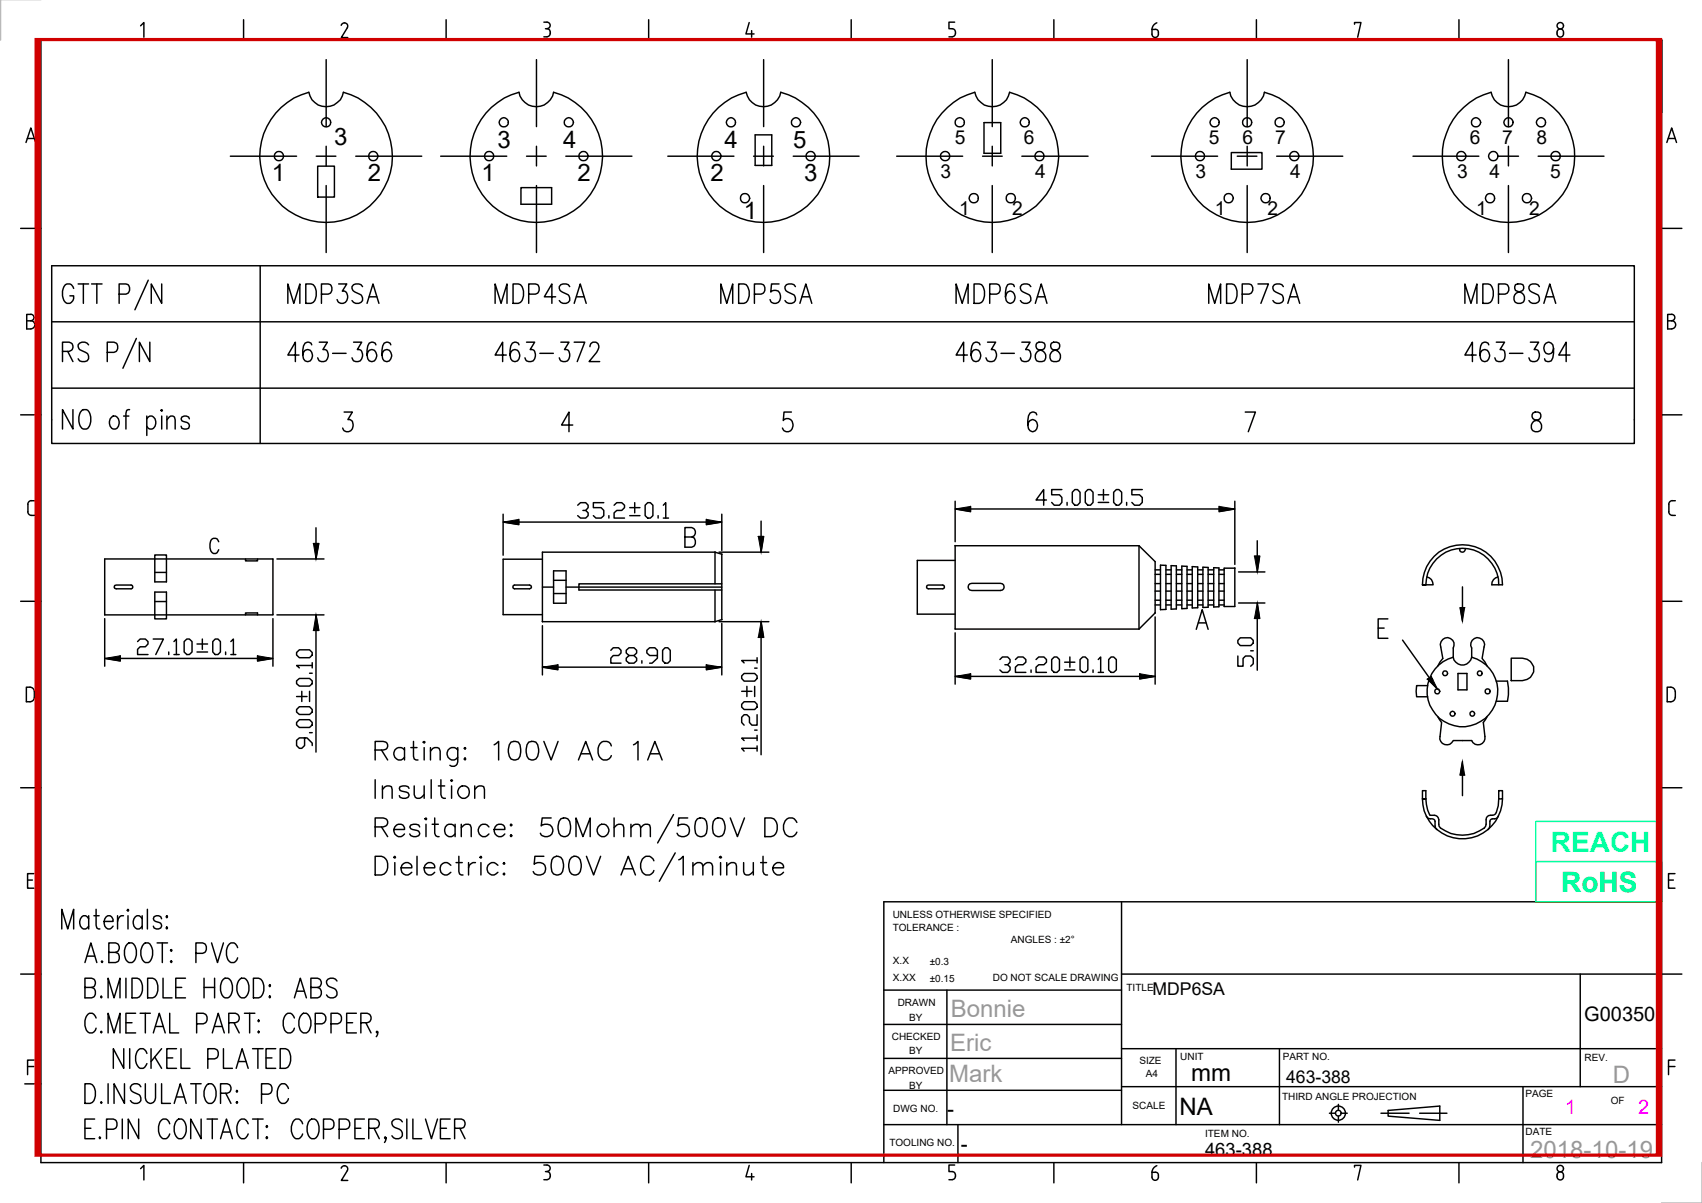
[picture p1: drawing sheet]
<svg xmlns="http://www.w3.org/2000/svg" width="297mm" height="210mm" viewBox="0 0 297 210" stroke-linecap="round" stroke-linejoin="round" font-family="sans-serif">
<!-- layer: DRAW -->
<g fill="none" stroke="#000" stroke-width=".25">
<path d="M154.2 157.3h135.8M195.7 157.3v38.9M154.2 172.8h41.5M154.2 178.7h41.5M165.3 172.8v23.4M195.7 170h94.3M154.2 184.7h41.5M154.2 190.2h41.5M154.2 196.2h135.8M195.7 183h94.3M195.7 189.6h94.3M205.2 183v13.2"/>
<path d="M232 194.2h1.1M233.6 192.7v1.1M233.6 194.7v1.1M234.1 194.2h1M241 194.2h4.9M242.3 193.8l9-.8v2.5l-9-.8zM247.8 194.2h4.7M265.8 189.6v13.3"/>
<circle cx="233.6" cy="194.2" r="1.24"/>
<circle cx="233.6" cy="194.2" r=".5"/>
</g>
<!-- layer: 0 -->
<g fill="none" stroke="#000" stroke-width=".25">
<path d="M24.5 4.5l.6-.6v2.6M42.5 3.4v3.6M59.5 4.4a.58 .58 0 0 1 .8-.4 .58 .58 0 0 1 .3 .9l-1 1.7h1.1M77.9 3.4v3.6M94.9 3.9h.6a.56 .56 0 0 1 .5 .5 .56 .56 0 0 1-.5 .6M95.2 5a.71 .71 0 0 1 .8 .6 .71 .71 0 0 1-.5 .8h-.6M113.2 3.4v3.6M130.8 3.9l-.6 2h1.4M131.2 5.3v1.2M148.6 3.4v3.6M166.6 3.9h-1v1.1h.6a.71 .71 0 0 1 .6 .7 .71 .71 0 0 1-.6 .7h-.6M183.9 3.4v3.6"/>
<path d="M219.3 3.4v3.6M236.4 4.2v-.3h1.1l-.6 2.6M254.6 3.4v3.6M271.7 5.9a.56 .56 0 0 0 .6 .6 .56 .56 0 0 0 .6-.6M272.9 5.9a.62 .62 0 0 0-.6-.8 .62 .62 0 0 0-.6 .8M290 7h-282.9v195.9h282.9v-195.9v12.7M3.6 39.8h3.5M4.5 24.9l.9-2.6 .8 2.6M4.8 24.2h1.2M290 39.8h3.5M290.9 24.9l.8-2.6 .9 2.6M291.2 24.2h1.2"/>
<path d="M4.7 56h.7M5.4 56a.71 .71 0 0 1 .7 .7 .71 .71 0 0 1-.7 .7M5.4 56a.56 .56 0 0 0 .5-.6 .56 .56 0 0 0-.5-.6l-.7 .1v2.5h.7M291 56h.7M291.7 54.8a.56 .56 0 0 1 .6 .6 .56 .56 0 0 1-.6 .6 .71 .71 0 0 1 .7 .7 .71 .71 0 0 1-.7 .7M291.7 54.9h-.7v2.5h.7M3.6 72.4h3.5M290 72.4h3.5M4.9 89.3a.65 .65 0 0 0 .6 .6h.5M4.9 88v1.3M6 87.4l-.5-.1a.65 .65 0 0 0-.6 .7M291.2 89.3a.65 .65 0 0 0 .7 .6h.5"/>
<path d="M291.3 88v1.3M292.4 87.4l-.5-.1a.65 .65 0 0 0-.7 .7M3.6 104.9h3.5M4.6 119.9h.6a.77 .77 0 0 1 .8 .8v1a.77 .77 0 0 1-.8 .7h-.6zM290 104.9h3.5M291 119.9h.6a.81 .81 0 0 1 .8 .8v1a.77 .77 0 0 1-.8 .7h-.6zM3.6 137.4h3.5M290 137.4h3.5M4.8 153.6h.9M5.9 152.4h-1.1v2.6h1.1M154.2 157.3v45.6M291.2 153.6h.8"/>
<path d="M292.3 152.4h-1.1v2.6h1.1M3.6 170h3.5M275.8 170v19.6M290 170h3.5M4.3 189.1h2.8M4.8 186.1h1.1M5.9 185h-1.1v2.5M167.2 196.2v6.7M223.3 183v13.2M291.2 186.1h1.1M292.3 185h-1.1v2.5M24.5 203.9l.6-.6v2.6"/>
<path d="M42.5 202.9v3.5M59.5 203.8a.58 .58 0 0 1 .8-.4 .58 .58 0 0 1 .3 .9l-1 1.7h1.1M77.9 202.9v3.5M94.9 205.8h.6M94.9 203.3h.6a.56 .56 0 0 1 .5 .5 .56 .56 0 0 1-.5 .6M95.2 204.4h.3M95.5 204.4a.67 .67 0 0 1 .5 .9M96 205.3l-.3 .4-.2 .1M113.2 202.9v3.5M130.8 203.3l-.6 2h1.4M131.2 204.8v1.1M148.6 202.9v3.5"/>
<path d="M165.6 205.8h.6M166.6 203.3h-1v1.1h.6a.67 .67 0 0 1 .6 .9M166.7 205.3l-.2 .4-.3 .1M183.9 202.9v3.5M219.3 202.9v3.5M236.4 203.6v-.3h1.1l-.6 2.6M254.6 202.9v3.5M272 204.5a.66 .66 0 0 1 .9 .7 .66 .66 0 0 1-.9 .6 .83 .83 0 0 1 0-1.3z"/>
<circle cx="272.3" cy="4.5" r=".56"/>
<circle cx="272.3" cy="203.9" r=".56"/>
</g>
<path d="M268 150.3h22v7h-22z" fill="none" stroke="#0f0" stroke-width=".25"/>
<path d="M.1 -.1v7.1M297 202.8v7.1h-7" fill="none" stroke="#bababa" stroke-width=".25"/>
<path d="M268 143.3h22v7h-22z" fill="none" stroke="#0ff" stroke-width=".25"/>
<g fill="#000" stroke="#000" stroke-width=".17">
<path d="M54.7 94.8h.9l-.5 2.7zM132.3 93.6h1l-.5 2.7zM218.9 97h.9l-.4 2.8zM55.1 107.3l.5 2.7h-.9zM132.8 108.5l.5 2.7h-1zM219.4 105.2l.4 2.7h-.9zM254.8 106h.8l-.4 2.4zM255.2 132.9l.4 2.3h-.8z"/>
<path d="M87.8 91.1l2.7-.5v.5zM87.8 91.1l2.7 .4v-.4z"/>
<path d="M123.3 90.6l2.7 .5h-2.7zM123.3 91.1v.4l2.7-.4z"/>
<path d="M166.7 88.8l2.7-.4v.4zM166.7 88.8l2.7 .5v-.5z"/>
<path d="M212.8 88.4l2.7 .4h-2.7zM212.8 88.8v.5l2.7-.5z"/>
<path d="M18.3 114.9l2.7-.5v.5zM18.3 114.9l2.7 .4v-.4z"/>
<path d="M44.9 114.4l2.7 .5h-2.7zM44.9 114.9v.4l2.7-.4z"/>
<path d="M94.7 116.4l2.7-.4v.4zM94.7 116.4l2.7 .5v-.5z"/>
<path d="M123.3 116l2.7 .4h-2.7zM123.3 116.4v.5l2.7-.5z"/>
<path d="M166.7 118l2.7-.4v.4zM166.7 118l2.7 .5v-.5z"/>
<path d="M198.9 117.6l2.7 .4h-2.7zM198.9 118v.5l2.7-.5z"/>
<path d="M249.2 118.5l.6-.4 .2 .4zM249.2 118.5l1.7 1.7-.9-1.7z"/>
</g>
<g fill="none" stroke="#000" stroke-width=".25">
<path d="M49.1 18.7a10.4 10.4 0 0 1 4.8-2.6 3.1 3.1 0 0 0 3 2.5 3.1 3.1 0 0 0 3-2.5 11.6 11.6 0 0 1 7.4 16.2 11.6 11.6 0 0 1-17.3 4.2 11.6 11.6 0 0 1-.9-17.8zM56.9 10.4v11.7M85.8 18.7a10.7 10.7 0 0 1 4.8-2.6 3.1 3.1 0 0 0 3 2.5 3.1 3.1 0 0 0 3-2.5 11.6 11.6 0 0 1 7.4 16.2 11.6 11.6 0 0 1-17.3 4.2 11.6 11.6 0 0 1-.9-17.8zM93.6 10.4v11.7M125.4 18.7a10.7 10.7 0 0 1 4.8-2.6 3.1 3.1 0 0 0 3 2.5 3.1 3.1 0 0 0 3.1-2.5 11.6 11.6 0 0 1 7.3 16.2 11.6 11.6 0 0 1-17.3 4.2 11.6 11.6 0 0 1-.9-17.8zM133.3 10.4v11.7M165.4 18.7a10.1 10.1 0 0 1 4.7-2.6 3.1 3.1 0 0 0 3.1 2.5 3.1 3.1 0 0 0 3-2.5 11.6 11.6 0 0 1 7.4 16.2 11.6 11.6 0 0 1-17.3 4.2 11.6 11.6 0 0 1-.9-17.8zM173.2 10.4v11.7M209.8 18.7a10.7 10.7 0 0 1 4.8-2.6 3.1 3.1 0 0 0 3.1 2.5 3.1 3.1 0 0 0 3-2.5 11.6 11.6 0 0 1 7.3 16.2 11.6 11.6 0 0 1-17.3 4.2 11.6 11.6 0 0 1-.9-17.8zM217.7 10.4v11.7M254.5 19.7a11.6 11.6 0 0 1 5.7-3.6 3.1 3.1 0 0 0 3.1 2.5 3.1 3.1 0 0 0 3-2.5 11.6 11.6 0 0 1 7.5 15.8 11.6 11.6 0 0 1-16.7 5.2 11.6 11.6 0 0 1-2.6-17.4zM263.3 10.4v11.7"/>
<path d="M40.2 27.3h11.6M55.2 27.3h3.4M55.4 29h3v5.4h-3zM56.9 25.5v3.4M56.9 32.4v11.7M62.1 27.3h11.5M76.9 27.3h11.5M90.9 32.7h5.4v2.9h-5.4zM91.9 27.3h3.4M93.6 25.5v3.4M93.6 32.4v11.7M98.7 27.3h11.6"/>
<path d="M116.6 27.3h11.5M131.5 27.3h3.5M131.8 23.5h2.9v5.4h-2.9zM133.3 25.5v3.4M133.3 32.4v11.7M138.4 27.3h11.5M156.5 27.3h11.5M171.5 27.3h3.4M171.7 21.4h3v5.3h-3zM173.2 25.5v3.4M173.2 32.4v11.7M178.3 27.3h11.6"/>
<path d="M201 27.3h11.5M214.9 26.6h5.3v2.9h-5.3zM215.9 27.3h3.5M217.7 25.5v3.4M217.7 32.4v11.7M222.8 27.3h11.5M246.6 27.3h11.5M261.5 27.3h3.5M263.3 25.5v3.4M263.3 32.4v11.7M268.4 27.3h11.5M9 46.4h276.2v31h-276.2z"/>
<path d="M9 56.1h276.2M12.9 50.3a.92 .92 0 0 0-1-.8 .92 .92 0 0 0-.9 .8 2.16 2.16 0 0 0 .7 2.6 1.03 1.03 0 0 0 1.2-1.3h-.7M13.6 49.5h1.9M14.5 49.5v3.4M16 49.5h1.8M16.9 49.5v3.4M20.8 51.3h1.2a.93 .93 0 0 0 .6-.9 .93 .93 0 0 0-.6-.9h-1.2v3.4M23.8 59l-2.4 5.3M25.9 48.9l-2.4 5.2M26.1 59.7v3.4l-1.8-3.4v3.4M28.2 49.5v3.4l-1.8-3.4v3.4M45.4 46.4v31"/>
<path d="M50.2 52.9v-3.4l1.1 3.4 1-3.4v3.4M53.4 49.5h.9a1.29 1.29 0 0 1 .9 1.3 1.89 1.89 0 0 1-.9 2.1h-.9zM55.7 59.7h1.4l-.7 1.3h.4a1.17 1.17 0 0 1 .5 1.1 1.17 1.17 0 0 1-.8 1 .78 .78 0 0 1-1.1-.7M56.1 51.3h1.2a.93 .93 0 0 0 .6-.9 .93 .93 0 0 0-.6-.9h-1.2v3.4M59.1 49.5h1.4l-.8 1.3h.4a1.16 1.16 0 0 1 .5 1.3 1.16 1.16 0 0 1-1.1 .8l-.4-.1-.3-.5M61.7 59.7h1.4l-.7 1.3h.3a1.17 1.17 0 0 1 .6 1.1 1.17 1.17 0 0 1-.8 1 .78 .78 0 0 1-1.1-.7M63.3 50a1.1 1.1 0 0 0-1.9 0 .86 .86 0 0 0 .6 1l.7 .3a.84 .84 0 0 1 .6 .9 .84 .84 0 0 1-.7 .7h-.5l-.4-.1-.3-.4M64.1 52.9l1-3.4 1 3.4M64.4 51.8h1.4M86.4 52.9v-3.4l1 3.4 1.1-3.4v3.4M89.5 49.5h1a1.29 1.29 0 0 1 .9 1.3 1.89 1.89 0 0 1-.9 2.1h-1zM91.9 59.7h1.4l-.8 1.3h.4a1.18 1.18 0 0 1 .5 1.1 1.18 1.18 0 0 1-.7 1 .77 .77 0 0 1-1.1-.7"/>
<path d="M92.3 51.3h1.1a.92 .92 0 0 0 .7-.9 .92 .92 0 0 0-.7-.9h-1.1v3.4M97 51.8h-2l1.3-2.3v3.4M97.9 59.7h1.4l-.8 1.3h.4a1.18 1.18 0 0 1 .5 1.1 1.18 1.18 0 0 1-.7 1 .78 .78 0 0 1-1.1-.7M99.4 50a1.08 1.08 0 0 0-1.8 0 .8 .8 0 0 0 .5 1l.8 .3a.85 .85 0 0 1 .5 .9 .85 .85 0 0 1-.6 .7h-.5l-.4-.1-.3-.4M100.2 52.9l1.1-3.4 1 3.4M100.2 59.7h1.9l-1.4 3.4M100.6 51.8h1.3M125.8 52.9v-3.4l1 3.4 1.1-3.4v3.4M128.9 49.5h.9a1.61 1.61 0 0 1 1 2.1 1.4 1.4 0 0 1-1 1.3h-.9zM131.7 51.3h1.1a.92 .92 0 0 0 .7-.9 .92 .92 0 0 0-.7-.9h-1.1v3.4M136 49.5h-1.4l-.1 1.5a1.01 1.01 0 0 1 1.3-.2 1.01 1.01 0 0 1 .4 1.2 .93 .93 0 0 1-.8 .9 .93 .93 0 0 1-1-.6M138.8 50a1.08 1.08 0 0 0-1.8 0 .8 .8 0 0 0 .5 1l.8 .3a.84 .84 0 0 1 .5 .9 .84 .84 0 0 1-.6 .7h-.5l-.4-.1-.3-.4"/>
<path d="M139.6 52.9l1-3.4 1.1 3.4M140 51.8h1.3M166.9 52.9v-3.4l1 3.4 1.1-3.4v3.4M170 49.5h.9a1.29 1.29 0 0 1 .9 1.3 2.44 2.44 0 0 1-.5 2l-.4 .1h-.9zM172.3 59.7h1.5l-.8 1.3h.4a1.17 1.17 0 0 1 .5 1.1 1.17 1.17 0 0 1-.8 1 .78 .78 0 0 1-1-.7M172.7 51.3h1.2a.93 .93 0 0 0 .7-.9 .93 .93 0 0 0-.7-.9h-1.2v3.4M177 50a.75 .75 0 0 0-1.1-.3 3.8 3.8 0 0 0-.3 2.7 .76 .76 0 0 0 .7 .5 .76 .76 0 0 0 .7-.5 1.1 1.1 0 0 0-.8-1.6l-.3 .2-.4 .8M178.3 59.7h1.5l-.8 1.3h.4a1.17 1.17 0 0 1 .5 1.1 1.17 1.17 0 0 1-.8 1 .75 .75 0 0 1-1-.7M179.9 50a1.08 1.08 0 0 0-1.8 0 .82 .82 0 0 0 .5 1l.8 .3a.84 .84 0 0 1 .5 .9 .84 .84 0 0 1-.7 .7h-.5l-.4-.1-.2-.4M180.7 52.9l1-3.4 1 3.4M180.9 59.9a.77 .77 0 0 0 .3 1.1 1.22 1.22 0 0 1 1.2 .6 1.22 1.22 0 0 1-.1 1.4 1.03 1.03 0 0 1-1.6-.6 1.24 1.24 0 0 1 1.3-1.4 .75 .75 0 0 0 .3-1.1l-.5-.2h-.5zM181.1 51.8h1.3"/>
<path d="M183.5 59.9a.77 .77 0 0 0 .3 1.1 1.22 1.22 0 0 1 1.1 .6 1.22 1.22 0 0 1-.1 1.4 1.03 1.03 0 0 1-1.6-.6 1.24 1.24 0 0 1 1.3-1.4 .75 .75 0 0 0 .3-1.1l-.4-.2h-.5zM211 52.9v-3.4l1 3.4 1-3.4v3.4M214.1 49.5h.9a1.29 1.29 0 0 1 .9 1.3 2.44 2.44 0 0 1-.5 2l-.4 .1h-.9zM216.8 51.3h1.2a.92 .92 0 0 0 .7-.9 .92 .92 0 0 0-.7-.9h-1.2v3.4M219.5 49.5h1.9l-1.3 3.4M224 50a1.08 1.08 0 0 0-1.8 0 .82 .82 0 0 0 .5 1l.7 .3a.84 .84 0 0 1 .6 .9 .84 .84 0 0 1-.7 .7h-.5l-.4-.1-.2-.4M224.8 52.9l1-3.4 1 3.4M225.1 51.8h1.3M255.7 52.9v-3.4l1 3.4 1.1-3.4v3.4M258.8 49.5h.9a1.29 1.29 0 0 1 .9 1.3 2.44 2.44 0 0 1-.5 2l-.4 .1h-.9zM261.1 59.7h1.5l-.8 1.3h.4a.87 .87 0 0 1 .5 1.1 .91 .91 0 0 1-.8 1 .91 .91 0 0 1-1-.7M261.5 51.3h1.2a.92 .92 0 0 0 .7-.9 .92 .92 0 0 0-.7-.9h-1.2v3.4"/>
<path d="M264.5 49.7a.75 .75 0 0 0 .2 1.1 1.24 1.24 0 0 1 1.2 1.8 1.01 1.01 0 0 1-1.6-.1 1.01 1.01 0 0 1 .7-1.5l.5-.2a.65 .65 0 0 0 .4-.7 .65 .65 0 0 0-.5-.6zM267.1 59.7h1.4l-.8 1.3h.4a1.17 1.17 0 0 1 .6 1.1 1.17 1.17 0 0 1-.8 1 .75 .75 0 0 1-1.1-.7M268.7 50a1.08 1.08 0 0 0-1.9 0 .82 .82 0 0 0 .5 1l.8 .3a.84 .84 0 0 1 .6 .9 .84 .84 0 0 1-.7 .7h-.5l-.4-.1-.3-.4M269.4 52.9l1.1-3.4 1 3.4M269.8 51.8h1.3M9 67.7h276.2M10.9 61.3h1.2a.82 .82 0 0 0 .6-.8 .82 .82 0 0 0-.6-.8h-1.2v3.4M11.8 61.3l.9 1.8M12.7 71.5v3.4l-1.8-3.4v3.4M14.3 71.6l.2-.1a.91 .91 0 0 1 1.2 .8 2.13 2.13 0 0 1-.6 2.6 .94 .94 0 0 1-1.2-.8 2.51 2.51 0 0 1 .4-2.5zM15.5 60.2a1.08 1.08 0 0 0-1.9 0 .82 .82 0 0 0 .5 .9l.8 .4a.84 .84 0 0 1 .6 .8 .84 .84 0 0 1-.7 .8l-.9-.1-.3-.4M18.7 61.5h1.2a.92 .92 0 0 0 .7-.9 .92 .92 0 0 0-.7-.9h-1.2v3.4"/>
<path d="M19.5 72.8a.91 .91 0 0 1 1.1 .1 .91 .91 0 0 1 .2 1 .84 .84 0 0 1-.4 .8 .84 .84 0 0 1-.9 0 1.38 1.38 0 0 1 0-1.9zM21.6 72.6h.9M22.6 71.5l-.5 .1-.1 .5v2.8M25.6 73.1a.76 .76 0 0 1 .7-.5 .76 .76 0 0 1 .8 .5 1.13 1.13 0 0 1-1 1.8l-.2-.2-.3-.3M25.6 72.6v3.4M28.2 72.6v2.3M28.2 71.5l.1 .1-.1 .2-.1-.2zM29.1 73.3l.7-.7h.4l.2 .2 .2 .5v1.6M29.1 72.6v2.3M33 73.1a.76 .76 0 0 0-.7-.5 .76 .76 0 0 0-.7 .5l.1 .3 .9 .3a.66 .66 0 0 1 .3 1l-.8 .2-.4-.2-.1-.3M52.2 61.9h-2l1.3-2.2v3.4M54.4 60.2a.72 .72 0 0 0-1.2-.3 3.5 3.5 0 0 0-.2 2.7 .77 .77 0 0 0 .7 .5 .77 .77 0 0 0 .7-.5 1.05 1.05 0 0 0-.8-1.6l-.4 .1-.2 .4-.2 .4"/>
<path d="M58 61.7h2.4M60.1 71.9h1.4l-.8 1.3h.4a1.15 1.15 0 0 1 .5 1.3 1.15 1.15 0 0 1-1.2 .8l-.3-.1-.3-.5M65.6 60.2a.72 .72 0 0 0-1.2-.3 3.2 3.2 0 0 0 0 3.1 .89 .89 0 0 0 1-.1 .89 .89 0 0 0 .4-1 .86 .86 0 0 0-.4-.8 .86 .86 0 0 0-1 0l-.3 .8M68.2 60.2l-.1-.3-.4-.2-.7 .2a3.2 3.2 0 0 0 0 3.1 .89 .89 0 0 0 1-.1 .89 .89 0 0 0 .4-1 .86 .86 0 0 0-.4-.8 .86 .86 0 0 0-1 0l-.3 .8M88.4 61.9h-2l1.3-2.2v3.4M90.6 60.2a.72 .72 0 0 0-1.2-.3 3.5 3.5 0 0 0-.3 2.7 .77 .77 0 0 0 .8 .5 .77 .77 0 0 0 .7-.5 1.05 1.05 0 0 0-.8-1.6l-.4 .1-.3 .4-.1 .4M94.2 61.7h2.4M100 74.2h-2l1.3-2.3v3.4M103 60.5a.77 .77 0 0 1 .5-.8h.5a.85 .85 0 0 1 .4 1.3l-.3 .5-1.3 1.6h1.9M138.1 71.9h-1.3l-.1 1.5a.99 .99 0 0 1 1.2-.2 .99 .99 0 0 1 .5 1.1 .95 .95 0 0 1-.8 1 .95 .95 0 0 1-1-.6M168.8 61.9h-1.9l1.3-2.2v3.4M171 60.2a.72 .72 0 0 0-1.1-.3 3.1 3.1 0 0 0 0 3.1 .88 .88 0 0 0 1-.1 .88 .88 0 0 0 .3-1 .84 .84 0 0 0-.4-.8 .84 .84 0 0 0-.9 0l-.4 .8"/>
<path d="M174.7 61.7h2.3M180.9 72.4a.72 .72 0 0 0-1.1-.3 3.7 3.7 0 0 0-.3 2.7l.3 .4 .4 .1a1.07 1.07 0 0 0 .9-1 1.07 1.07 0 0 0-.9-1.1l-.7 .5-.1 .5M217.3 71.9h1.8l-1.2 3.4M257.6 61.9h-1.9l1.3-2.2v3.4M259.8 60.2a.72 .72 0 0 0-1.1-.3 3.2 3.2 0 0 0 0 3.1 .89 .89 0 0 0 1-.1 .89 .89 0 0 0 .3-1 .86 .86 0 0 0-.4-.8 .86 .86 0 0 0-.9 0l-.4 .8M263.4 61.7h2.4M267.5 72.1a.74 .74 0 0 0 .3 1.1l.5 .2a.99 .99 0 0 1 .7 1.5 .99 .99 0 0 1-1.7 0 .99 .99 0 0 1 .7-1.5l.5-.2a.7 .7 0 0 0 .4-.7 .7 .7 0 0 0-.5-.6h-.5zM271.1 60.8l-.1-.6a.79 .79 0 0 0-.7-.5 .79 .79 0 0 0-.7 .5 .98 .98 0 0 0 0 1.1 .98 .98 0 0 0 1.1 .4l.3-.4 .1-.5-.1 1.6-.3 .6-.6 .1-.4-.1-.1-.4M274 61.9h-2l1.3-2.2v3.4M18.3 97.5h29.3v9.8h-29.3zM27 99.9h2M27 96.8h2v4.7h-2z"/>
<path d="M38.2 94.5a.73 .73 0 0 0-.7-.6 .73 .73 0 0 0-.8 .6 1.69 1.69 0 0 0 .6 2.1 .74 .74 0 0 0 .9-.7M42.8 97.5v.4h2.1v-.4M47.6 97.5v.1M48.3 97.5h8.2M54.7 94.8h.9l-.5 2.7M55.1 92.1v2.7M87.8 89.7v7.2M90.5 90.6v.9l-2.7-.4M90.5 91.1h32.8M94.7 97.6h-6.9v9.6h6.9M96.6 99.6h2.2v5.7h-2.2zM100.8 88.2l.5-.5h.9l.4 .5v.4l-.4 .5h-.5"/>
<path d="M102.2 89.1l.4 .4v.5l-.4 .4h-.9l-.5-.4M105.4 87.7h-1.8v.9h1.3l.5 .5v.9l-.5 .4h-.9l-.4-.4M106.3 90v.4M107.2 88.2l.4-.5h.9l.5 .5v.4l-.5 .5h-.9l-.4 .4v.9h1.8M109.9 88.6h1.8M109.9 90h1.8M110.8 87.7v1.8M112.6 88.2l.4-.5h.5l.4 .5v1.8l-.4 .4h-.5l-.4-.4zM114.9 90v.4M115.8 88.2l.4-.5v2.7M115.8 90.4h.9M120.7 93.7a.93 .93 0 0 1 .7 .9 .93 .93 0 0 1-.7 .9h-1.2v-3.5h1.2a.85 .85 0 0 1 .7 .9 .85 .85 0 0 1-.7 .8h-1.2"/>
<path d="M123.3 90.6v.9l2.7-.4M124.8 96.3h-30.1v12.2h30.1M125.5 96.3h8.7M126 96.7l-1.2-.4v5.6M126 96.7v11.4l-1.2 .4M126 89.7v6.3M132.3 93.6h1l-.5 2.7M132.8 90.9v2.7M166.7 97.8h-6.6v9.4h6.6M166.7 95.2v14.6h32.1M166.7 95.2h32.1M166.7 87.5v7"/>
<path d="M166.7 95.2h.1M169.4 88.4v.9l-2.7-.5M169.4 88.8h43.4M182.6 87.2h-1.8l1.3-1.8v2.8M185.3 85.4h-1.8v.9h1.4l.4 .5v.9l-.4 .5h-.9l-.5-.5M186.2 87.7v.5M187.6 85.4h.5l.4 .5v1.8l-.4 .5h-.5l-.5-.5v-1.8zM189.9 85.4h.4l.5 .5v1.8l-.5 .5h-.4l-.5-.5v-1.8zM191.7 86.3h1.8M191.7 87.7h1.8M192.6 85.4v1.8M194.4 85.9l.4-.5h.5l.5 .5v1.8l-.5 .5h-.5l-.4-.5z"/>
<path d="M196.6 87.7v.5M198.8 95.2v14.6M198.8 95.2l2.8 2.8v8.9l-2.8 2.9M199.4 85.4h-1.9v.9h1.4l.5 .5v.9l-.5 .5h-.9l-.5-.5M201.6 99.4h.9M202.5 98.6l1 .1v7.6l-1 .1zM203.5 99.4h.9M204.4 98.7h.9v7.5l-.9 .1zM205.3 99.4h1M206.3 98.8h.9v7.4h-.9zM207.2 99.4h.9M208.1 98.9h.9v7.1l-.9 .1z"/>
<path d="M209 99.4h.9M209.9 99h.9v7h-.9zM210.8 99.4h1M211.8 99.1h.9v6.8h-.9zM212.7 99.4h.9M212.8 88.4v.9l2.7-.5M215.5 99.1v6.7h-1.9v-6.7h1.9M215.5 87.5v11M216.2 99.8h4.6M218.9 97h.9l-.4 2.8M219.4 94.4v2.6M255.7 95.7a.5 .5 0 0 1-.5 .6 .5 .5 0 0 1-.5-.6"/>
<path d="M18.3 107.9v8.3M20 102.2l2.9-.1 .2 .1 .1 .2-.1 .3h-.2h-2.6h-.3zM21 114.4v.9l-2.7-.4M21 114.9h23.9M24 111.9l.5-.4h.9l.4 .4v.5l-.4 .5h-.9l-.5 .4v.9h1.8M26.7 111.5h1.8l-1.3 2.7M27 103.3h2v4.7h-2zM27 105h2M29.4 113.8v.4M30.4 111.9l.4-.4v2.7M30.4 114.2h.9M32.1 111.9l.5-.4h.4l.5 .4v1.9l-.5 .4h-.4l-.5-.4z"/>
<path d="M34.4 112.4h1.8M34.4 113.8h1.8M35.3 111.5v1.8M37.6 111.5h.4l.5 .4v1.9l-.5 .4h-.4l-.5-.4v-1.9zM39.4 113.8v.4M40.3 111.9l.4-.4v2.7M40.3 114.2h.9M42.8 107.3v-.4h2.1v.4M44.9 114.4v.9l2.7-.4M47.6 107.2h.1M47.6 107.9v8.3M48.3 107.3h8.2"/>
<path d="M51.8 118.8l.4-.4h1.8l.5 .4v.5l-.5 .4h-1.8l-.4-.4zM51.8 113.8l.4-.4h1.8l.5 .4v.5l-.5 .5h-1.8l-.4-.5zM54 117.5h.5M54.5 115.6v.9M54.5 116.1h-2.7l.4 .4M55.1 107.3l.5 2.7h-.9M55.1 110v21.2M89.6 102.2l2.8-.1 .3 .1 .1 .2-.1 .3h-.3h-2.6h-.2l-.1-.3zM94.7 109.2v8.6M94.7 102.4h1.9M96.6 101.3h2.2M96.6 103.6h2.2"/>
<path d="M97.4 116v.9l-2.7-.5M97.4 116.4h25.9M98.8 102.4h27.2M106.6 113.5l.4-.5h1l.4 .5v.4l-.4 .5h-1l-.4 .4v.9h1.8M109.8 114.4l-.5-.5v-.4l.5-.5h.8l.5 .5v.4l-.5 .5h-.8l-.5 .4v.5l.5 .4h.8l.5-.4v-.5l-.5-.4M112 115.3v.4M114.7 114.4h-1.3l-.5-.5v-.4l.5-.5h.9l.4 .5v1.3l-.9 .9h-.4M116.1 113h.5l.4 .5v1.8l-.4 .4h-.5l-.5-.4v-1.8zM123.3 116v.9l2.7-.5M124.8 102.9v5.6M125.5 108.5h8.7M126 101.9h-25v1h25"/>
<path d="M126 108.8v9M129.4 117.9l.5-.4h1.8l.4 .4v.5l-.4 .4h-1.8l-.5-.4zM130.4 119.8v1.7M131.7 119.8v1.7M131.7 116.6h.4M132.1 114.8v.9M132.1 115.2h-2.7l.5 .5M132.8 108.5l.5 2.7h-1M132.8 111.2v20.5M161.8 102.2l2.7-.1 .2 .1 .1 .2-.1 .3h-.2h-2.5h-.2zM166.7 109.7v.1M166.7 110.4v9"/>
<path d="M169.3 101.9h5.6a.63 .63 0 0 1 .3 .7 .63 .63 0 0 1-.6 .4l-5.3-.1a.64 .64 0 0 1 0-1zM169.4 117.6v.9l-2.7-.5M169.4 118h29.5M174.5 115.1l.4-.5h1l.4 .5v.4l-.4 .5h-.5M175.9 116l.4 .4v.5l-.4 .4h-1l-.4-.4M177.2 115.1l.5-.5h.8l.5 .5v.4l-.5 .5h-.8l-.5 .4v.9h1.8M179.9 116.9v.4M180.8 115.1l.5-.5h.9l.4 .5v.4l-.4 .5h-.9l-.5 .4v.9h1.8M183.5 115.1l.5-.5h.5l.4 .5v1.8l-.4 .4h-.5l-.5-.4zM185.8 115.5h1.8M185.8 116.9h1.8M186.7 114.6v1.8"/>
<path d="M188.5 115.1l.5-.5h.4l.5 .5v1.8l-.5 .4h-.4l-.5-.4zM190.8 116.9v.4M191.7 115.1l.4-.5v2.7M191.7 117.3h.9M193.9 114.6h.5l.4 .5v1.8l-.4 .4h-.5l-.4-.4v-1.8zM198.9 117.6v.9l2.7-.5M201.6 104.7h.9M201.6 105.6h.9M201.6 100.2h.9M201.6 101.8h.9M201.6 103.1h.9M201.6 107.6v11.8"/>
<path d="M203.5 104.7h.9M203.5 105.6h.9M203.5 100.2h.9M203.5 101.8h.9M203.5 103.1h.9M205.3 104.7h1M205.3 105.6h1M205.3 100.2h1M205.3 101.8h1M205.3 103.1h1M207.2 104.7h.9M207.2 105.6h.9"/>
<path d="M207.2 100.2h.9M207.2 101.8h.9M207.2 103.1h.9M208.8 109.8l1-3.4 1 3.4M209 104.7h.9M209 105.6h.9M209 100.2h.9M209 101.8h.9M209 103.1h.9M209.2 108.7h1.3M210.8 104.7h1M210.8 105.6h1"/>
<path d="M210.8 100.2h1M210.8 101.8h1M210.8 103.1h1M212.7 104.7h.9M212.7 105.6h.9M212.7 100.2h.9M212.7 101.8h.9M212.7 103.1h.9M216 114.5v1.7h.9v-1.3l.5-.4h.9l.4 .4v.9l-.4 .4M216.2 105.2h4.6M216.5 111.3h1.8l.4 .4v.5l-.4 .4h-1.8l-.5-.4v-.5zM218.3 113.6h.4"/>
<path d="M219.4 105.2l.4 2.7h-.9M219.4 107.9v9M240.5 109.6h1.1M242.2 108h-1.7v3.4h1.7M244.8 111.7l4.7 6.6M249 100.7a1.33 1.33 0 0 1 1.1 1.3h-1.9h.6a6.6 6.6 0 0 1 7.4-6.2 6.4 6.4 0 0 1 5.4 6.2M249.2 119.6h-2l-.1 1 .1 1h2M249.8 118.1l-.6 .4 1.7 1.7M253.6 114.7a1.63 1.63 0 0 0 1.6 1.3 1.63 1.63 0 0 0 1.6-1.3M253.6 114.7a6.2 6.2 0 0 0-3.4 9.5 6.2 6.2 0 0 0 10.1 0 6.2 6.2 0 0 0-3.5-9.5M253.6 114.7v-1.6a1.21 1.21 0 0 0-.9-1.9 1.21 1.21 0 0 0-1.3 1.7l.4 2-.9 1.3M254.5 117.5h1.5v2.9h-1.5z"/>
<path d="M255.2 102.4v3.6M255.6 106h-.8l.4 2.4M256.8 114.7v-1.6a1.21 1.21 0 0 1 1-1.9 1.21 1.21 0 0 1 1.2 1.7l-.3 2 .8 1.3M261.1 118.8h2l.2 1.2v1.2l-.2 1.2h-2M261.4 100.7a1.33 1.33 0 0 0-1 1.3h1.8a7 7 0 0 0-7-6.9 7 7 0 0 0-7 6.9M263.7 114.8h2a1.96 1.96 0 0 1 2 2 1.96 1.96 0 0 1-2 2h-2zM51.8 121.5h1.8M51.8 126.1l.4-.5h1.8l.5 .5v.4l-.5 .4h-1.8l-.4-.4zM51.8 123.8l.4-.5h1.8l.5 .5v.4l-.5 .5h-1.8l-.4-.5zM52.7 120.6v1.8M53.2 128.7v1.4l-.5 .5h-.5l-.4-.5v-.9l.4-.5h1.4l.9 1v.4M54 120.6v1.8"/>
<path d="M54 127.8h.5M65.5 130.9h1.4l.4-.2a.75 .75 0 0 0 0-1.2l-.4-.1h-1.4v3.2M65.5 136.1v3.2M66.6 130.9l1.1 1.7M66.7 137.7l.5-.4 .3-.2 .8 .2 .1 .4v1.6M66.7 137.1v2.2M70.6 130.9a1.04 1.04 0 0 0-1.5-.2 1.04 1.04 0 0 0 0 1.6 1.04 1.04 0 0 0 1.5-.2M70.6 130.4v2.2M71.4 137.6a1.17 1.17 0 0 0-1.6-.3l-.1 .3 .1 .3 1.4 .4 .2 .5a.97 .97 0 0 1-1.7 0M71.7 130.4h1.1M72.2 129.4v2.6l.1 .4 .6 .2M72.3 137.1v1.6l.2 .4 .3 .2h.4l.8-.6"/>
<path d="M73.9 129.5l.1-.1 .2 .1-.2 .2zM74 130.4v2.2M74 137.1v2.2M75.1 131.1l.5-.5 .3-.2 .7 .2 .2 .5v1.5M75.1 130.4v2.2M75.3 136.1v3.2M76.5 137.1h1.1M76.9 136.1v2.6l.2 .4 .6 .2M78.8 137.1v2.2M78.8 136.1l.2 .1-.2 .1-.1-.1zM79.9 130.4v2.5a.84 .84 0 0 1-.5 .8 .84 .84 0 0 1-.9-.2M79.9 130.9a1.04 1.04 0 0 0-1.5-.2 1.04 1.04 0 0 0 0 1.6 1.04 1.04 0 0 0 1.5-.2"/>
<path d="M80.4 137.3a1.08 1.08 0 0 1 1.5 .8 1.08 1.08 0 0 1-1.2 1.2 1.15 1.15 0 0 1-.8-.9 1.15 1.15 0 0 1 .5-1.1zM81 130.6l.2-.2 .1 .2-.1 .1zM81 132.4l.2-.1 .1 .1-.1 .2zM82.9 137.7l.4-.4 .3-.2 .8 .2 .1 .4v1.6M82.9 137.1v2.2M86.2 130l.8-.6v3.2M89.2 129.5a1.13 1.13 0 0 1 1.5 .5 2.95 2.95 0 0 1-.2 2.4 1.05 1.05 0 0 1-1.6-.4 2.63 2.63 0 0 1 .3-2.5zM92.3 129.5a1.13 1.13 0 0 1 1.5 .5 2.53 2.53 0 0 1-.3 2.4 1.03 1.03 0 0 1-1.5-.4 2.8 2.8 0 0 1 .3-2.5zM94.9 129.4l1.3 3.2 1.2-3.2M101 132.6l1.2-3.2 1.2 3.2M101.4 131.5h1.6M106.7 130.1a1.18 1.18 0 0 0-1.4-.7 1.18 1.18 0 0 0-.9 1.2 1.51 1.51 0 0 0 1.5 2l.4-.2 .4-.6"/>
<path d="M110.6 130l.7-.6v3.2M113 132.6l1.3-3.2 1.3 3.2M113.5 131.5h1.6M129.4 120.6h1.8M129.9 122.4h1.8l.4 .5v.5l-.4 .4h-1.8l-.5-.4v-.5zM131.7 127.4h.4M132.1 128.3v.9M132.1 130.1v1M132.1 130.6h-2.7l.5 .5M132.1 128.8h-2.7l.5 .4M132.1 124.7v1.8h-.9l-.4-.4v-.9l-.4-.5h-.5l-.5 .5v.9l.5 .4M250.9 125.1l.7 1-.3 2.4a1.21 1.21 0 0 0 .8 1.4 1.21 1.21 0 0 0 1.5-.7h3.2a1.21 1.21 0 0 0 1.5 .7 1.21 1.21 0 0 0 .9-1.4l-.3-2.4 .6-1"/>
<path d="M255.2 135.2v3.6M255.2 132.9l-.4 2.3h.8M261.6 138h.6v1.4h-.6zM261.6 139.4l-.1 1.2-.4 1.2a.85 .85 0 0 1-1 .5 .73 .73 0 0 0-.7 .7l-.1 1.2a5.9 5.9 0 0 1-6.1 1.2l-1.8-.9-.3-.3v-1.2a.79 .79 0 0 0-.8-.7h-.8a8.3 8.3 0 0 1-.7-4.3h-.6v1.4h.6h-.5a6.6 6.6 0 0 0 .6 3M262.2 139.4l-.1 1-.6 2M15.5 159.8v2.3M16.4 159.8h.9M16.8 158.7v2.7l.1 .5 .5 .2M20.5 159.8v2.3M21.6 159.8a.93 .93 0 0 0-1.1 1M22.3 159.8v2.3M22.3 158.7l.2 .1-.2 .2-.1-.2z"/>
<path d="M24.8 159.8v2.3M25.7 158.7v3.4M29.1 159.8l.1 .1-.1 .2-.1-.2zM65.5 149.4h1.1a1.75 1.75 0 0 1 1.1 1.6 1.75 1.75 0 0 1-1.1 1.7h-1.1zM65.5 144.3h1.4l.4-.2a.75 .75 0 0 0 0-1.2l-.4-.2h-1.4v3.3M66.6 144.3l1.1 1.7M68.7 144.7a.93 .93 0 0 1 1-.9 .93 .93 0 0 1 .9 .9h-1.9a1.03 1.03 0 0 0 .7 1.2 1.03 1.03 0 0 0 1.2-.4M68.9 150.5v2.2M68.9 149.4l.1 .2-.1 .1-.2-.1zM70 151.4a.93 .93 0 0 1 .9-.9 .93 .93 0 0 1 1 .9h-1.9a1.03 1.03 0 0 0 .6 1.2 1.03 1.03 0 0 0 1.3-.4M72.8 149.4v3.3M73.2 144.3l-.1-.4-.5-.1-.9 .1-.2 .4 .2 .3 1.4 .4 .1 .5a1.01 1.01 0 0 1-1.7 0"/>
<path d="M74 151.4a.92 .92 0 0 1 .9-.9 .92 .92 0 0 1 1 .9h-1.9a1.02 1.02 0 0 0 .6 1.2 1.02 1.02 0 0 0 1.3-.4M74.2 142.9l.1-.2 .2 .2-.2 .1zM74.3 143.8v2.2M75.4 143.8h1.1M75.9 142.7v2.7l.1 .4 .6 .2M78.7 151a1.04 1.04 0 0 0-1.6-.2 1.04 1.04 0 0 0 0 1.6 1.04 1.04 0 0 0 1.6-.2M79.4 144.3a.99 .99 0 0 0-1.2-.4 .99 .99 0 0 0-.6 1.1 .97 .97 0 0 0 .7 1 .97 .97 0 0 0 1.1-.5M79.4 143.8v2.2M79.6 150.5h1.1M80.1 149.4v2.7l.1 .4 .6 .2M80.5 144.4l.8-.6 .8 .1 .1 .5v1.6M80.5 143.8v2.2"/>
<path d="M81.8 150.5v2.2M83 150.5a1.07 1.07 0 0 0-1.2 .9M83.9 149.4l.2 .2-.2 .1-.1-.1zM83.9 150.5v2.2M85.3 144.3a1.04 1.04 0 0 0-1.5-.2 1.04 1.04 0 0 0 0 1.6 1.04 1.04 0 0 0 1.5-.2M86.2 144.7a.93 .93 0 0 1 1-.9 .93 .93 0 0 1 .9 .9h-1.9a1.03 1.03 0 0 0 .7 1.2 1.03 1.03 0 0 0 1.2-.4M86.9 151a1.05 1.05 0 0 0-1.6-.2 1.05 1.05 0 0 0 0 1.6 1.05 1.05 0 0 0 1.6-.2M87.8 150.7l.2-.2 .1 .2-.1 .1zM87.8 152.5l.2-.1 .1 .1-.1 .2zM89.1 143.9l.1-.1 .2 .1-.2 .2zM89.1 145.8l.1-.1 .2 .1-.2 .2zM94.9 149.4h-1.5l-.2 1.4a1.14 1.14 0 0 1 1.7 0 1.14 1.14 0 0 1-.2 1.7 1.14 1.14 0 0 1-1.6-.4"/>
<path d="M96.2 142.7h-1.6l-.1 1.4a1.17 1.17 0 0 1 1.6 0 1.17 1.17 0 0 1 0 1.6 1.17 1.17 0 0 1-1.6 0l-.2-.3M96.6 149.6a1.03 1.03 0 0 1 1.6 .4 2.6 2.6 0 0 1-.3 2.5 1.07 1.07 0 0 1-1.6-.4 2.95 2.95 0 0 1 .3-2.5zM97.9 142.9a1.06 1.06 0 0 1 1.5 .4 2.61 2.61 0 0 1-.3 2.5 1.03 1.03 0 0 1-1.5-.4 2.63 2.63 0 0 1 .3-2.5zM99.7 149.6a.99 .99 0 0 1 1.6 .4 2.53 2.53 0 0 1-.3 2.5 1.02 1.02 0 0 1-1.6-.4 2.53 2.53 0 0 1 .3-2.5zM100.5 146v-3.3l1.2 3.3 1.3-3.3v3.3M102.3 149.4l1.3 3.3 1.2-3.3M107.2 144.4l.4-.5 .4-.1 .7 .1 .2 .5v1.6M107.2 142.7v3.3M108.4 152.7l1.3-3.3 1.2 3.3M108.9 151.6h1.5M110.1 144.4a1.09 1.09 0 0 1 1.5-.5l.2 .5v1.6M110.1 143.8v2.2"/>
<path d="M111.8 144.4l.8-.6 .8 .1 .1 .5v1.6M114.1 150.2a1.12 1.12 0 0 0-1.7-.6 1.89 1.89 0 0 0 .3 3.1 1.15 1.15 0 0 0 1.4-.8M117.5 142.1l-2.7 5M117.8 148.8l-2.7 5M118.5 150l.7-.6v3.3M120 142.7h-1.5l-.2 1.4a1.14 1.14 0 0 1 1.7 0 1.14 1.14 0 0 1-.2 1.7 1.14 1.14 0 0 1-1.6-.4M120.9 151.1l.8-.6h.5l.3 .2 .2 .4v1.6M120.9 150.5v2.2M121.7 142.9a1.09 1.09 0 0 1 1.6 .4 2.85 2.85 0 0 1-.3 2.5 1.07 1.07 0 0 1-1.6-.4 2.97 2.97 0 0 1 .3-2.5zM122.7 151.1l.7-.6h.5l.3 .2 .2 .4v1.6M124.8 142.9a1.03 1.03 0 0 1 1.6 .4 2.46 2.46 0 0 1-.3 2.5 1.07 1.07 0 0 1-1.6-.4 2.8 2.8 0 0 1 .3-2.5zM125.8 149.4l.1 .2-.1 .1-.2-.1z"/>
<path d="M125.8 150.5v2.2M126.8 151.1l.8-.6h.5l.3 .2 .1 .4v1.6M126.8 150.5v2.2M127.5 142.7l1.2 3.3 1.2-3.3M129.8 150.5v1.6l.1 .4 .3 .2h.5l.8-.6M131.5 150.5v2.2M132.7 150.5h1.1M133.2 149.4v2.7l.2 .4 .5 .2M133.5 142.7h1.1a1.72 1.72 0 0 1 .9 2.5l-.4 .6-.5 .2h-1.1zM134.9 151.4a.98 .98 0 0 1 .8-.9 .98 .98 0 0 1 1 .6v.3h-1.8a1.04 1.04 0 0 0 .6 1.2 1.04 1.04 0 0 0 1.2-.4M139.1 143.5a1.12 1.12 0 0 0-1.1-.8 1.12 1.12 0 0 0-1.1 .8 1.84 1.84 0 0 0 .8 2.5 1.18 1.18 0 0 0 1.4-.8M248.9 142.4l1.1 1.6 .8 .7"/>
<path d="M248.9 142.4a.89 .89 0 0 0 1.1 .5l.4 .2a1.96 1.96 0 0 0 .4 1.6M250.8 144.7a6.9 6.9 0 0 0 8.9 0M261.5 142.4a.83 .83 0 0 1-1.1 .5l-.3 .2a1.96 1.96 0 0 1-.4 1.6M261.5 142.4l-.5 .9-1.3 1.4M10.8 162.1v-3.4l1 3.4 1.1-3.4v3.4M14.8 172.3h1.2a.82 .82 0 0 0 .7-.8 .82 .82 0 0 0-.7-.8h-1.2v3.4h1.2a.94 .94 0 0 0 .7-.9 .94 .94 0 0 0-.7-.9M14.8 168l1.1-3.5 1 3.5M15.2 166.8h1.3M15.5 160.3l-.5-.5a1 1 0 0 0-1.1 1.3 .93 .93 0 0 0 1.1 1l.5-.5M16.8 177.6a.91 .91 0 0 0-.9-.8 .91 .91 0 0 0-.9 .8 2.16 2.16 0 0 0 .6 2.6 .97 .97 0 0 0 1.2-.8M17.7 179.9l-.1 .2 .1 .1 .1-.1M17.7 173.8l-.1 .1 .1 .2 .1-.2"/>
<path d="M17.8 167.7l-.1 .1 .1 .2 .1-.2M18.2 160.8a.84 .84 0 0 1 .3-.9 .84 .84 0 0 1 1 0l.2 .5v.4h-1.5a1.05 1.05 0 0 0 1 1.3l.5-.5M18.9 174.1v-3.4l1 3.4 1-3.4v3.4M20.2 166.2a.92 .92 0 0 1 .6 .9 .92 .92 0 0 1-.6 .9h-1.2v-3.5h1.2a.84 .84 0 0 1 .6 .8 .84 .84 0 0 1-.6 .9h-1.2M22 178.4h1M22 170.7v3.4M22.3 164.7l.2-.2a.97 .97 0 0 1 1.2 .8 2.2 2.2 0 0 1-.7 2.7 1 1 0 0 1-1.1-.9 2.41 2.41 0 0 1 .4-2.4zM23 170.7h.9a2.03 2.03 0 0 1 .7 2.9l-.3 .3-.4 .2h-.9zM23.7 176.8h-1.7v3.4h1.7M24.5 176.8h1.7M24.8 160.3l-.5-.5a1.2 1.2 0 0 0-1.1 .8 1.2 1.2 0 0 0 .4 1.3 .73 .73 0 0 0 1.2-.3M25.1 164.7l.3-.2a.93 .93 0 0 1 1.1 .8 2.24 2.24 0 0 1-.6 2.7 .97 .97 0 0 1-1.2-.9 2.34 2.34 0 0 1 .4-2.4z"/>
<path d="M25.4 176.8v3.4M25.8 170.7h.8a2.05 2.05 0 0 1 .7 2.9l-.3 .3-.4 .2h-.8zM27.1 179.1h1.4M27.4 164.5h1.8M28.2 160.3a.74 .74 0 0 0-.7-.5 .74 .74 0 0 0-.7 .5l.1 .3 .2 .2 1 .3 .1 .5a.76 .76 0 0 1-.7 .5 .76 .76 0 0 1-.7-.5M28.3 164.5v3.5M28.5 170.7v3.4h1.5M29.1 161.7l.1 .2-.1 .2-.1-.2zM29.6 176.8v3.4h1.6M29.7 165.8l.2-.1 .1 .1-.1 .2zM29.7 167.8l.2-.1 .1 .1-.1 .2zM30.7 172.3h1"/>
<path d="M32.4 170.7h-1.7v3.4h1.7M34.2 166.3h1.2a.94 .94 0 0 0 .6-.9 .94 .94 0 0 0-.6-.9h-1.2v3.5M34.3 178.6h1.2a.96 .96 0 0 0 .7-.9 .96 .96 0 0 0-.7-.9h-1.2v3.4M35.6 172.3h1.9M35.6 170.7v3.4M36.9 164.5l1.1 3.5 1-3.5M37.5 179.1h1.2M37.5 170.7v3.4M39 170.9l.3-.2a.97 .97 0 0 1 1.1 .8 2.16 2.16 0 0 1-.6 2.6 .97 .97 0 0 1-1.2-.8 2.5 2.5 0 0 1 .4-2.4zM39.9 178.4h1.2a.84 .84 0 0 0 .7-.8 .84 .84 0 0 0-.7-.8h-1.2v3.4M40.8 178.4l.9 1.8M41.5 165.3a.9 .9 0 0 0-1.4-.6 2.27 2.27 0 0 0 .2 3.3 .97 .97 0 0 0 1.2-.9"/>
<path d="M41.9 170.9l.2-.2a1 1 0 0 1 1.2 .8 2.16 2.16 0 0 1-.6 2.6 1.16 1.16 0 0 1-1.4-1.3 2.33 2.33 0 0 1 .6-1.9zM42.7 176.8h1.8M43.6 176.8v3.4M44.2 170.7h.9a2.03 2.03 0 0 1 .7 2.9l-.3 .3-.4 .2h-.9zM45 178.1l.1-.1 .2 .1-.2 .2zM47.1 171.8l.1 .2-.1 .2-.1-.2zM47.1 173.8l.1 .1-.1 .2-.1-.2zM51.4 177.6a.91 .91 0 0 0-.9-.8 .91 .91 0 0 0-.9 .8 2.16 2.16 0 0 0 .6 2.6 .97 .97 0 0 0 1.2-.8M51.4 174.1l1-3.4 1.1 3.4M51.8 172.9h1.3M52.7 177l.2-.2a1 1 0 0 1 1.2 .8 2.2 2.2 0 0 1-.6 2.6 1.16 1.16 0 0 1-1.3-1.3 2.24 2.24 0 0 1 .5-1.9zM54.3 172.3h1.1a.82 .82 0 0 0 .7-.8 .82 .82 0 0 0-.7-.8h-1.1v3.4h1.1a.94 .94 0 0 0 .7-.9 .94 .94 0 0 0-.7-.9"/>
<path d="M55 178.6h1.2a.96 .96 0 0 0 .7-.9 .96 .96 0 0 0-.7-.9h-1.2v3.4M57.8 178.6h1.1a.96 .96 0 0 0 .7-.9 .96 .96 0 0 0-.7-.9h-1.1v3.4M58.8 171.2a.96 .96 0 0 0-1-.6 .96 .96 0 0 0-.8 .9l.2 .5 1.1 .5a.88 .88 0 0 1 .5 1.1 .88 .88 0 0 1-1.2 .5l-.4-.2-.2-.3M60.5 178.4h1M62.2 176.8h-1.7v3.4h1.7M63 178.4h1.1a.84 .84 0 0 0 .7-.8 .84 .84 0 0 0-.7-.8h-1.1v3.4M63.8 178.4l1 1.8M14.8 189.1h.9a1.98 1.98 0 0 1 .8 2.6l-.4 .7-.4 .1h-.9zM14.8 196.9h1.1M16.5 195.3h-1.7v3.4h1.7M17.4 198.3l-.1 .2 .1 .2 .2-.2M17.7 192.2l-.1 .2 .1 .1 .1-.1"/>
<path d="M18.6 197h1.2l.4-.1a.96 .96 0 0 0-.4-1.6h-1.2v3.4M18.9 180.2v-3.4l1 3.4 1-3.4v3.4M18.9 189.1v3.4M21.3 195.3v3.4M21.6 183v3.4l-1.8-3.4v3.4M21.7 189.1v3.4l-1.8-3.4v3.4M22.6 183v3.4M24.2 195.3v3.4l-1.8-3.4v3.4M24.6 189.6a.95 .95 0 0 0-1-.5 .95 .95 0 0 0-.8 .8l.2 .5 1.1 .5a.85 .85 0 0 1 .5 .9 .85 .85 0 0 1-.7 .7h-.5l-.4-.1-.2-.4M25.4 189.1v2.5a.89 .89 0 0 0 .9 .9 .89 .89 0 0 0 .8-.9v-2.5M25.6 183.8a.92 .92 0 0 0-.9-.9 .92 .92 0 0 0-.9 .9 2.16 2.16 0 0 0 .7 2.6 1 1 0 0 0 1.1-.8M26.4 183v3.4"/>
<path d="M26.8 180.2l1-3.4 1 3.4M27 184.4l1.2 2M28.2 189.1v3.4h1.5M28.2 183l-1.8 2.2M29.1 184.6h1M29.6 196.1a.9 .9 0 0 0-1.4-.7 2.26 2.26 0 0 0 .3 3.3 .97 .97 0 0 0 1.1-.8M30.4 192.5l1.1-3.4 1 3.4M30.8 183h-1.7v3.4h1.7M30.8 191.4h1.3M30.9 195.4l.3-.1a1 1 0 0 1 1.2 .8 2.16 2.16 0 0 1-.7 2.6 1.16 1.16 0 0 1-1.3-1.3 2.33 2.33 0 0 1 .5-2zM31.6 183v3.4h1.6M33.3 189.1h1.8"/>
<path d="M34.2 189.1v3.4M35.1 195.3v3.4l-1.8-3.4v3.4M36.1 195.3h1.9M36.1 189.3l.3-.2a1 1 0 0 1 1.2 .8 2.16 2.16 0 0 1-.7 2.6 .97 .97 0 0 1-1.1-.8 2.37 2.37 0 0 1 .3-2.4zM36.3 184.8h1.2a.93 .93 0 0 0 .6-.9 .93 .93 0 0 0-.6-.9h-1.2v3.4M37 180.2l1.1-3.4 1 3.4M37 195.3v3.4M38.5 198.7l1-3.4 1.1 3.4M38.5 190.7h1.2a.84 .84 0 0 0 .6-.8 .84 .84 0 0 0-.6-.8h-1.2v3.4M38.9 197.5h1.3M39 183v3.4h1.6M39.4 190.7l.9 1.8"/>
<path d="M41.2 192.4l.1-.2 .2 .2-.2 .1zM41.2 186.4l1.1-3.4 1 3.4M41.3 190.3l.2 .1-.2 .2-.1-.2zM41.6 185.2h1.3M43.3 196.1a.92 .92 0 0 0-.9-.9 .92 .92 0 0 0-.9 .9 2.16 2.16 0 0 0 .6 2.6 1 1 0 0 0 1.2-.8M44.1 195.3h1.8M44.1 183h1.8M45 180.1l.1-.2 .2 .2-.2 .1zM45 183v3.4M45 195.3v3.4M45.6 190.9h1.2a.95 .95 0 0 0 .7-.9 .95 .95 0 0 0-.7-.9h-1.2v3.4M46.4 184.6h1.1"/>
<path d="M46.6 196.4l.1 .2-.1 .1-.2-.1zM46.6 198.3l.1 .2-.1 .2-.2-.2zM48.1 183h-1.7v3.4h1.7M48.9 183h.9a1.3 1.3 0 0 1 .9 1.3 2.44 2.44 0 0 1-.5 1.9l-.4 .2h-.9zM50.3 189.9a.93 .93 0 0 0-1.4-.6 2.32 2.32 0 0 0 .3 3.2 1 1 0 0 0 1.1-.8M52.8 196.1a.91 .91 0 0 0-.9-.9 .91 .91 0 0 0-.9 .9 2.2 2.2 0 0 0 .6 2.6 1 1 0 0 0 1.2-.8M54.1 195.4l.3-.1a.97 .97 0 0 1 1.1 .8 2.16 2.16 0 0 1-.6 2.6 .97 .97 0 0 1-1.2-.8 2.5 2.5 0 0 1 .4-2.5zM56.5 197h1.1l.4-.1a.96 .96 0 0 0-.4-1.6h-1.1v3.4M59.2 197h1.2a.92 .92 0 0 0 .7-.9 .92 .92 0 0 0-.7-.8h-1.2v3.4M61.9 196.9h1.1M63.6 195.3h-1.7v3.4h1.7M64.4 196.9h1.1a.82 .82 0 0 0 .7-.8 .82 .82 0 0 0-.7-.8h-1.1v3.4"/>
<path d="M65.3 196.9l.9 1.8M65.9 180.1l-.1-.2-.1 .2 .1 .1 .1-.1v.3l-.2 .5M67.4 198.5l-.2-.2-.1 .2 .1 .2 .2-.2v.3l-.3 .5M70.2 195.7a.96 .96 0 0 0-1-.5 .96 .96 0 0 0-.8 .9l.3 .5 1 .4a.88 .88 0 0 1 .5 .9 .88 .88 0 0 1-.6 .8h-.5l-.4-.2-.3-.3M71 195.3v3.4M72.1 195.3v3.4h1.5M74.3 195.3l1 3.4 1.1-3.4M76.9 196.9h1M78.6 195.3h-1.7v3.4h1.7M79.3 196.9h1.2a.82 .82 0 0 0 .7-.8 .82 .82 0 0 0-.7-.8h-1.2v3.4M80.2 196.9l1 1.8"/>
<circle cx="48.7" cy="27.2" r=".82"/>
<circle cx="56.9" cy="21.4" r=".8"/>
<circle cx="65.1" cy="27.2" r=".82"/>
<circle cx="85.3" cy="27.2" r=".81"/>
<circle cx="87.9" cy="21.3" r=".8"/>
<circle cx="99.3" cy="21.4" r=".81"/>
<circle cx="101.8" cy="27.2" r=".82"/>
<circle cx="125" cy="27.2" r=".82"/>
<circle cx="127.6" cy="21.3" r=".8"/>
<circle cx="130" cy="34.6" r=".82"/>
<circle cx="138.9" cy="21.4" r=".81"/>
<circle cx="141.5" cy="27.2" r=".82"/>
<circle cx="164.9" cy="27.2" r=".81"/>
<circle cx="167.5" cy="21.4" r=".81"/>
<circle cx="169.9" cy="34.6" r=".81"/>
<circle cx="176.4" cy="34.6" r=".82"/>
<circle cx="178.8" cy="21.3" r=".79"/>
<circle cx="181.4" cy="27.2" r=".8"/>
<circle cx="209.4" cy="27.2" r=".81"/>
<circle cx="212" cy="21.3" r=".8"/>
<circle cx="214.4" cy="34.6" r=".82"/>
<circle cx="217.6" cy="21.4" r=".81"/>
<circle cx="220.9" cy="34.6" r=".8"/>
<circle cx="223.3" cy="21.4" r=".81"/>
<circle cx="225.9" cy="27.2" r=".82"/>
<circle cx="255" cy="27.2" r=".82"/>
<circle cx="257.6" cy="21.4" r=".81"/>
<circle cx="260" cy="34.6" r=".81"/>
<circle cx="260.6" cy="27.2" r=".82"/>
<circle cx="263.3" cy="21.4" r=".81"/>
<circle cx="266.5" cy="34.6" r=".82"/>
<circle cx="268.9" cy="21.3" r=".79"/>
<circle cx="271.5" cy="27.2" r=".82"/>
<circle cx="252.2" cy="117.5" r=".43"/>
<circle cx="258.2" cy="117.5" r=".42"/>
<circle cx="250.8" cy="120.6" r=".44"/>
<circle cx="253.5" cy="124.5" r=".43"/>
<circle cx="256.9" cy="124.5" r=".41"/>
<circle cx="259.6" cy="120.6" r=".44"/>
<circle cx="105.2" cy="144.9" r="1.07"/>
</g>
<path d="M6.6 6.9h282.9v194.7h-282.9z" fill="none" stroke="#d00000" stroke-width=".79" stroke-linecap="butt"/>
<g font-size="5.7">
<text x="200" y="7.8">6</text>
<text x="200" y="207.1">6</text>
</g>
<text font-size="4.9" fill="#0ff" x="270.7" y="148.6">REACH</text>
<text font-size="4.9" fill="#0f0" x="272.5" y="155.6">RoHS</text>
<g font-size="4.2">
<text x="58.3" y="25.3">3</text>
<text x="86.9" y="25.8">3</text>
<text x="98.3" y="25.8">4</text>
<text x="126.4" y="25.8">4</text>
<text x="138.4" y="25.8">5</text>
<text x="47.4" y="31.6">1</text>
<text x="64.2" y="31.6">2</text>
<text x="84" y="31.6">1</text>
<text x="100.8" y="31.6">2</text>
<text x="124" y="31.6">2</text>
<text x="140.3" y="31.6">3</text>
<text x="129.8" y="38.2">1</text>
<text x="207.9" y="188.7">mm</text>
<text x="205.8" y="194.5">NA</text>
</g>
<g font-size="4.2" fill="#989898">
<text x="165.9" y="177.4">Bonnie</text>
<text x="165.8" y="183.3">Eric</text>
<text x="165.7" y="188.8">Mark</text>
<text x="281.5" y="188.9">D</text>
<text x="267.1" y="202">2018-10-19</text>
</g>
<g font-size="3.6">
<text x="165.3" y="194.7">-</text>
<text x="167.7" y="200.8">-</text>
</g>
<text font-size="3.5" x="276.5" y="178.2">G00350</text>
<g font-size="3.5" fill="#f0f">
<text x="273.2" y="194.4">1</text>
<text x="285.9" y="194.4">2</text>
</g>
<g font-size="3.4">
<text x="166.6" y="25.2">5</text>
<text x="178.7" y="25.2">6</text>
<text x="211" y="25.2">5</text>
<text x="216.9" y="25.2">6</text>
<text x="222.6" y="25.2">7</text>
<text x="256.5" y="25.2">6</text>
<text x="262.2" y="25.2">7</text>
<text x="268.1" y="25.2">8</text>
<text x="164.1" y="31">3</text>
<text x="180.6" y="31">4</text>
<text x="208.7" y="31">3</text>
<text x="225.2" y="31">4</text>
<text x="254.3" y="31">3</text>
<text x="259.9" y="31">4</text>
<text x="270.6" y="31">5</text>
<text x="167.4" y="37.6">1</text>
<text x="176.6" y="37.6">2</text>
<text x="212" y="37.6">1</text>
<text x="221.2" y="37.6">2</text>
<text x="257.6" y="37.6">1</text>
<text x="266.9" y="37.6">2</text>
</g>
<text font-size="3.2" x="210.3" y="201.7">463-388</text>
<g font-size="3.1">
<text x="201.2" y="173.6">MDP6SA</text>
<text x="224.5" y="188.9">463-388</text>
</g>
<g font-size="1.7">
<text x="155.8" y="160.1">UNLESS OTHERWISE SPECIFIED</text>
<text x="155.8" y="162.4">TOLERANCE :</text>
<text x="176.4" y="164.5">ANGLES : ±2°</text>
<text x="155.8" y="168.2">X.X</text>
<text x="155.8" y="171.2">X.XX</text>
<text x="162.3" y="168.3">±0.3</text>
<text x="162.3" y="171.3">±0.15</text>
<text x="173.3" y="171.1">DO NOT SCALE DRAWING</text>
<text x="196.6" y="173">TITLE</text>
<text x="156.7" y="175.4">DRAWN</text>
<text x="158.7" y="178.2">BY</text>
<text x="155.6" y="181.4">CHECKED</text>
<text x="158.7" y="183.9">BY</text>
<text x="198.8" y="185.6">SIZE</text>
<text x="206" y="185">UNIT</text>
<text x="223.9" y="185">PART NO.</text>
<text x="276.5" y="185.1">REV.</text>
<text x="155.1" y="187.4">APPROVED</text>
<text x="158.7" y="190">BY</text>
<text x="200" y="188">A4</text>
<text x="266.2" y="191.5">PAGE</text>
<text x="155.9" y="194.1">DWG NO.</text>
<text x="197.7" y="193.5">SCALE</text>
<text x="223.8" y="192">THIRD ANGLE PROJECTION</text>
<text x="281.1" y="192.7">OF</text>
<text x="155.2" y="200">TOOLING NO.</text>
<text x="210.3" y="198.4">ITEM NO.</text>
<text x="266.2" y="198.1">DATE</text>
</g>
</svg>
